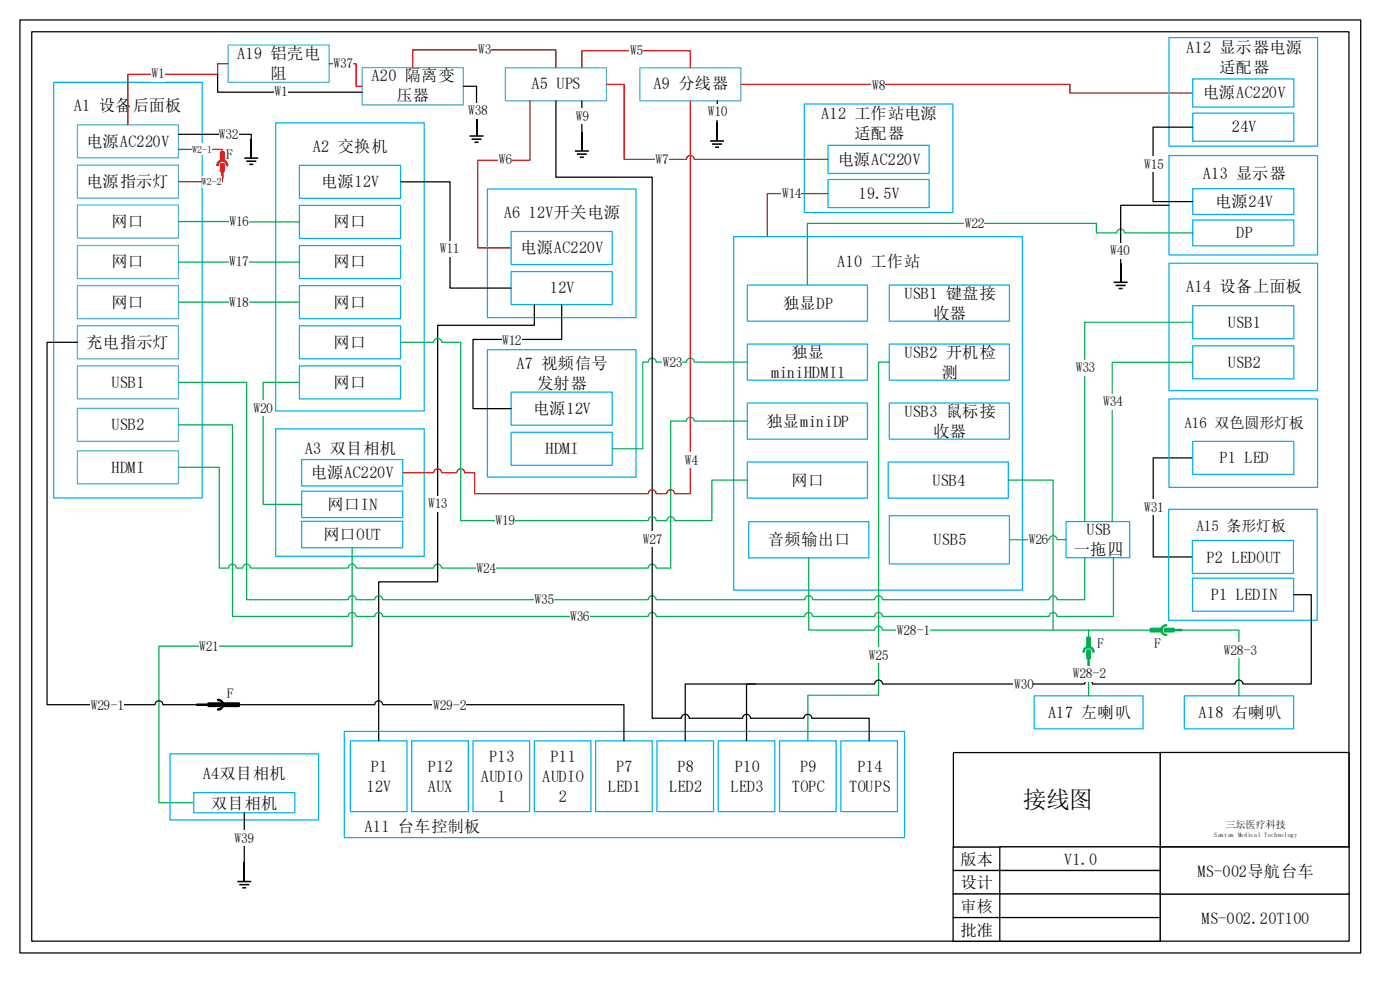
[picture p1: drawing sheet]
<svg xmlns="http://www.w3.org/2000/svg" width="297mm" height="210mm" viewBox="0 0 297 210" stroke-linecap="round" stroke-linejoin="round" font-family="sans-serif">
<path d="M58.5 90.9h31.5v27h-31.5z" fill="none" stroke="#00b0f0" stroke-width=".26"/>
<path d="M64 104.1h21.4v5.6h-21.4z" fill-rule="evenodd" fill="#fff"/>
<path d="M64 104.1h21.4v5.6h-21.4z" fill="none" stroke="#00b0f0" stroke-width=".26"/>
<path d="M64 110.5h21.4v5.6h-21.4z" fill-rule="evenodd" fill="#fff"/>
<path d="M64 110.5h21.4v5.6h-21.4z" fill="none" stroke="#00b0f0" stroke-width=".26"/>
<path d="M64 97.4h21.4v5.6h-21.4z" fill-rule="evenodd" fill="#fff"/>
<path d="M64 97.4h21.4v5.6h-21.4z" fill="none" stroke="#00b0f0" stroke-width=".26"/>
<path d="M107.2 14.4h21.4v7h-21.4z" fill-rule="evenodd" fill="#fff"/>
<path d="M107.2 14.4h21.4v7h-21.4z" fill="none" stroke="#4bacc6" stroke-width=".26"/>
<path d="M135.7 14.4h21.4v7h-21.4z" fill-rule="evenodd" fill="#fff"/>
<path d="M135.7 14.4h21.4v7h-21.4z" fill="none" stroke="#4bacc6" stroke-width=".26"/>
<path d="M11.4 17.5h31.5v88h-31.5z" fill="none" stroke="#00b0f0" stroke-width=".26"/>
<path d="M16.4 26.5h21.4v7h-21.4z" fill-rule="evenodd" fill="#fff"/>
<path d="M16.4 26.5h21.4v7h-21.4z" fill="none" stroke="#4bacc6" stroke-width=".26"/>
<path d="M16.4 60.5h21.4v7h-21.4z" fill-rule="evenodd" fill="#fff"/>
<path d="M16.4 60.5h21.4v7h-21.4z" fill="none" stroke="#4bacc6" stroke-width=".26"/>
<path d="M16.4 43.5h21.4v7h-21.4z" fill-rule="evenodd" fill="#fff"/>
<path d="M16.4 43.5h21.4v7h-21.4z" fill="none" stroke="#4bacc6" stroke-width=".26"/>
<path d="M16.4 52h21.4v7h-21.4z" fill-rule="evenodd" fill="#fff"/>
<path d="M16.4 52h21.4v7h-21.4z" fill="none" stroke="#4bacc6" stroke-width=".26"/>
<path d="M16.4 35h21.4v7h-21.4z" fill-rule="evenodd" fill="#fff"/>
<path d="M16.4 35h21.4v7h-21.4z" fill="none" stroke="#4bacc6" stroke-width=".26"/>
<path d="M16.4 69h21.4v7h-21.4z" fill-rule="evenodd" fill="#fff"/>
<path d="M16.4 69h21.4v7h-21.4z" fill="none" stroke="#4bacc6" stroke-width=".26"/>
<path d="M73 155h118.8v22.5h-118.8z" fill="none" stroke="#00b0f0" stroke-width=".26"/>
<path d="M74.3 157h12v15h-12z" fill-rule="evenodd" fill="#fff"/>
<path d="M74.3 157h12v15h-12z" fill="none" stroke="#00b0f0" stroke-width=".26"/>
<path d="M87.3 157h12v15h-12z" fill-rule="evenodd" fill="#fff"/>
<path d="M87.3 157h12v15h-12z" fill="none" stroke="#00b0f0" stroke-width=".26"/>
<path d="M100.3 157h12v15h-12z" fill-rule="evenodd" fill="#fff"/>
<path d="M100.3 157h12v15h-12z" fill="none" stroke="#00b0f0" stroke-width=".26"/>
<path d="M113.3 157h12v15h-12z" fill-rule="evenodd" fill="#fff"/>
<path d="M113.3 157h12v15h-12z" fill="none" stroke="#00b0f0" stroke-width=".26"/>
<path d="M126.3 157h12v15h-12z" fill-rule="evenodd" fill="#fff"/>
<path d="M126.3 157h12v15h-12z" fill="none" stroke="#00b0f0" stroke-width=".26"/>
<path d="M139.3 157h12v15h-12z" fill-rule="evenodd" fill="#fff"/>
<path d="M139.3 157h12v15h-12z" fill="none" stroke="#00b0f0" stroke-width=".26"/>
<path d="M165.3 157h12v15h-12z" fill-rule="evenodd" fill="#fff"/>
<path d="M165.3 157h12v15h-12z" fill="none" stroke="#00b0f0" stroke-width=".26"/>
<path d="M178.3 157h12v15h-12z" fill-rule="evenodd" fill="#fff"/>
<path d="M178.3 157h12v15h-12z" fill="none" stroke="#00b0f0" stroke-width=".26"/>
<path d="M152.3 157h12v15h-12z" fill-rule="evenodd" fill="#fff"/>
<path d="M103.4 74.1h31.5v27h-31.5zM152.3 157h12v15h-12z" fill="none" stroke="#00b0f0" stroke-width=".26"/>
<path d="M108.4 83.1h21.4v7h-21.4z" fill-rule="evenodd" fill="#fff"/>
<path d="M108.4 83.1h21.4v7h-21.4z" fill="none" stroke="#00b0f0" stroke-width=".26"/>
<path d="M108.4 91.6h21.4v7h-21.4z" fill-rule="evenodd" fill="#fff"/>
<path d="M103.4 40.1h31.5v27.2h-31.5zM108.4 91.6h21.4v7h-21.4z" fill="none" stroke="#00b0f0" stroke-width=".26"/>
<path d="M108.4 49.1h21.4v7h-21.4z" fill-rule="evenodd" fill="#fff"/>
<path d="M108.4 49.1h21.4v7h-21.4z" fill="none" stroke="#00b0f0" stroke-width=".26"/>
<path d="M108.4 57.6h21.4v7h-21.4z" fill-rule="evenodd" fill="#fff"/>
<path d="M247.9 33h31.5v21h-31.5zM108.4 57.6h21.4v7h-21.4z" fill="none" stroke="#00b0f0" stroke-width=".26"/>
<path d="M252.9 40h21.4v5.5h-21.4z" fill-rule="evenodd" fill="#fff"/>
<path d="M252.9 40h21.4v5.5h-21.4z" fill="none" stroke="#00b0f0" stroke-width=".26"/>
<path d="M252.9 46.6h21.4v5.5h-21.4z" fill-rule="evenodd" fill="#fff"/>
<path d="M247.9 55.8h31.5v27h-31.5zM252.9 46.6h21.4v5.5h-21.4z" fill="none" stroke="#00b0f0" stroke-width=".26"/>
<path d="M252.9 64.8h21.4v7h-21.4z" fill-rule="evenodd" fill="#fff"/>
<path d="M252.9 64.8h21.4v7h-21.4z" fill="none" stroke="#00b0f0" stroke-width=".26"/>
<path d="M252.9 73.3h21.4v7h-21.4z" fill-rule="evenodd" fill="#fff"/>
<path d="M58.5 26h31.5v61.1h-31.5zM252.9 73.3h21.4v7h-21.4z" fill="none" stroke="#00b0f0" stroke-width=".26"/>
<path d="M63.5 35h21.4v7h-21.4z" fill-rule="evenodd" fill="#fff"/>
<path d="M63.5 35h21.4v7h-21.4z" fill="none" stroke="#00b0f0" stroke-width=".26"/>
<path d="M63.5 43.5h21.4v7h-21.4z" fill-rule="evenodd" fill="#fff"/>
<path d="M63.5 43.5h21.4v7h-21.4z" fill="none" stroke="#00b0f0" stroke-width=".26"/>
<path d="M63.5 52h21.4v7h-21.4z" fill-rule="evenodd" fill="#fff"/>
<path d="M63.5 52h21.4v7h-21.4z" fill="none" stroke="#00b0f0" stroke-width=".26"/>
<path d="M63.5 60.5h21.4v7h-21.4z" fill-rule="evenodd" fill="#fff"/>
<path d="M63.5 60.5h21.4v7h-21.4z" fill="none" stroke="#00b0f0" stroke-width=".26"/>
<path d="M63.5 69h21.4v7h-21.4z" fill-rule="evenodd" fill="#fff"/>
<path d="M63.5 69h21.4v7h-21.4z" fill="none" stroke="#00b0f0" stroke-width=".26"/>
<path d="M63.5 77.5h21.4v7h-21.4z" fill-rule="evenodd" fill="#fff"/>
<path d="M63.5 77.5h21.4v7h-21.4z" fill="none" stroke="#00b0f0" stroke-width=".26"/>
<path d="M84.9 38.5h10.5v22.6h13" fill="none" stroke="#000" stroke-width=".26"/>
<path d="M93.2 51.1h4.2v3.4h-4.2z" fill-rule="evenodd" fill="#fff"/>
<path d="M119.1 64.6v7.3h-18.8v14.7h8.1" fill="none" stroke="#000" stroke-width=".26"/>
<path d="M106.4 70.4h4.2v3.4h-4.2z" fill-rule="evenodd" fill="#fff"/>
<path d="M37.8 47h25.7" fill="none" stroke="#00b050" stroke-width=".26"/>
<path d="M48.6 45.3h4.2v3.3h-4.2z" fill-rule="evenodd" fill="#fff"/>
<path d="M37.8 55.5h25.7" fill="none" stroke="#00b050" stroke-width=".26"/>
<path d="M48.6 53.8h4.2v3.4h-4.2z" fill-rule="evenodd" fill="#fff"/>
<path d="M37.8 64h25.7" fill="none" stroke="#00b050" stroke-width=".26"/>
<path d="M48.6 62.3h4.2v3.4h-4.2z" fill-rule="evenodd" fill="#fff"/>
<path d="M157.1 17.9h69.8v1.8h26" fill="none" stroke="#f00" stroke-width=".26"/>
<path d="M184.8 16.6h2.8v3.4h-2.8z" fill-rule="evenodd" fill="#fff"/>
<path d="M252.9 49.4h-14.4a.83 .83 0 0 0-.9-.9 .83 .83 0 0 0-.8 .9h-4.3v-2.1h-61.3v13.1" fill="none" stroke="#00b050" stroke-width=".26"/>
<path d="M204.4 45.6h4.2v3.4h-4.2z" fill-rule="evenodd" fill="#fff"/>
<path d="M74.7 116.1v20.8h-41v33.2h7.4" fill="none" stroke="#00b050" stroke-width=".26"/>
<path d="M42.2 135.2h4.3v3.4h-4.3z" fill-rule="evenodd" fill="#fff"/>
<path d="M158.5 76.7h-11.3a.83 .83 0 0 0-.8-.8 .83 .83 0 0 0-.9 .8h-6.4a.83 .83 0 0 0-.8-.8 .83 .83 0 0 0-.8 .8h-1.2v18.4h-6.5" fill="none" stroke="#00b050" stroke-width=".26"/>
<path d="M140.4 75h4.3v3.4h-4.3z" fill-rule="evenodd" fill="#fff"/>
<path d="M63.5 81h-7.7v25.9h8.2" fill="none" stroke="#00b050" stroke-width=".26"/>
<g fill="#fff">
<path d="M53.7 84.8h4.2v3.4h-4.2z" fill-rule="evenodd"/>
<path d="M219.3 147.5h23.1v7h-23.1z" fill-rule="evenodd"/>
</g>
<path d="M219.3 147.5h23.1v7h-23.1z" fill="none" stroke="#00b0f0" stroke-width=".26"/>
<path d="M251.1 147.5h23.2v7h-23.2z" fill-rule="evenodd" fill="#fff"/>
<path d="M251.1 147.5h23.2v7h-23.2z" fill="none" stroke="#00b0f0" stroke-width=".26"/>
<path d="M123.4 14.4v-3.6h23v3.6" fill="none" stroke="#f00" stroke-width=".26"/>
<path d="M133.5 9.1h2.8v3.4h-2.8z" fill-rule="evenodd" fill="#fff"/>
<path d="M121.9 32h3M122.3 32.7h2.1M123 33.3h.8" fill="none" stroke="#000" stroke-width=".33"/>
<path d="M123.4 28v3.9" fill="none" stroke="#000" stroke-width=".22"/>
<path d="M252.9 97h-8.4v21h8.3" fill="none" stroke="#000" stroke-width=".26"/>
<path d="M242.4 105.8h4.3v3.4h-4.3z" fill-rule="evenodd" fill="#fff"/>
<path d="M247.8 107.9h31.5v23.6h-31.5z" fill="none" stroke="#00b0f0" stroke-width=".26"/>
<path d="M252.9 93.5h21.4v7h-21.4z" fill-rule="evenodd" fill="#fff"/>
<path d="M247.9 84.5h31.5v18.8h-31.5zM252.9 93.5h21.4v7h-21.4z" fill="none" stroke="#00b0f0" stroke-width=".26"/>
<path d="M252.8 114.5h21.5v7h-21.5z" fill-rule="evenodd" fill="#fff"/>
<path d="M252.8 114.5h21.5v7h-21.5z" fill="none" stroke="#00b0f0" stroke-width=".26"/>
<path d="M252.9 122.5h21.4v7h-21.4z" fill-rule="evenodd" fill="#fff"/>
<path d="M252.9 122.5h21.4v7h-21.4z" fill="none" stroke="#00b0f0" stroke-width=".26"/>
<path d="M123.4 21.4v6.6" fill="none" stroke="#000" stroke-width=".26"/>
<path d="M122 23h2.8v3.4h-2.8z" fill-rule="evenodd" fill="#fff"/>
<path d="M51.8 33.5h3M52.2 34.2h2.1M52.9 34.8h.8" fill="none" stroke="#000" stroke-width=".33"/>
<path d="M53.3 29.5v3.9" fill="none" stroke="#000" stroke-width=".22"/>
<path d="M37.8 28.5h15.5v1" fill="none" stroke="#000" stroke-width=".26"/>
<path d="M46.4 26.8h4.2v3.4h-4.2z" fill-rule="evenodd" fill="#fff"/>
<path d="M150.6 29.9h2.9M151 30.5h2.1M151.6 31.2h.9" fill="none" stroke="#000" stroke-width=".33"/>
<path d="M152.1 25.8v3.9" fill="none" stroke="#000" stroke-width=".22"/>
<path d="M152.1 21.4v4.4" fill="none" stroke="#000" stroke-width=".26"/>
<g fill="#fff">
<path d="M150 21.9h4.2v3.4h-4.2z" fill-rule="evenodd"/>
<path d="M41.1 168h21.4v4.3h-21.4z" fill-rule="evenodd"/>
</g>
<path d="M247.9 8h31.5v23h-31.5zM36.1 159.8h31.5v14h-31.5zM41.1 168h21.4v4.3h-21.4z" fill="none" stroke="#00b0f0" stroke-width=".26"/>
<path d="M252.9 16.7h21.4v6h-21.4z" fill-rule="evenodd" fill="#fff"/>
<path d="M252.9 16.7h21.4v6h-21.4z" fill="none" stroke="#00b0f0" stroke-width=".26"/>
<path d="M252.9 24h21.4v5.9h-21.4z" fill-rule="evenodd" fill="#fff"/>
<path d="M252.9 24h21.4v5.9h-21.4z" fill="none" stroke="#00b0f0" stroke-width=".26"/>
<path d="M252.9 27h-8.4v15.7h8.4" fill="none" stroke="#000" stroke-width=".26"/>
<path d="M242.4 33.1h4.2v3.4h-4.2z" fill-rule="evenodd" fill="#fff"/>
<path d="M4.2 4.2h284.3v197.8h-284.3zM6.7 6.7h279.3v192.8h-279.3z" fill="none" stroke="#000" stroke-width=".26"/>
<g fill="#000">
<path d="M46.9 32.3h.5v1.7h-.5z" fill-rule="evenodd"/>
<path d="M46.9 34.8h.5v1.5h-.5z" fill-rule="evenodd"/>
<path d="M230.6 135.1h.5v2h-.5z" fill-rule="evenodd"/>
<path d="M230.6 137.9h.5v1.6h-.5z" fill-rule="evenodd"/>
<path d="M244 133.3h2.3v.5h-2.3z" fill-rule="evenodd"/>
<path d="M247 133.3h1.8v.5h-1.8z" fill-rule="evenodd"/>
</g>
<path d="M46.1 35a1.02 1.02 0 0 1 1-1 1.02 1.02 0 0 1 1.1 1M46.9 32.3h.5v1.7h-.5zM46.9 34.8h.5v1.5h-.5zM47.1 36.3v1.5" fill="none" stroke="#f00" stroke-width=".53"/>
<path d="M229.8 138.1a1.02 1.02 0 0 1 1-1 1.02 1.02 0 0 1 1 1M230.6 135.1h.5v2h-.5zM230.6 137.9h.5v1.6h-.5zM230.8 139.5v1.6M244 133.3h2.3v.5h-2.3zM247 133.3h1.8v.5h-1.8zM247.3 132.5a1.02 1.02 0 0 0-1 1 1.02 1.02 0 0 0 1 1.1M248.8 133.5h1.8" fill="none" stroke="#00b050" stroke-width=".53"/>
<path d="M230.8 133.5h13.2M250.6 133.5h12.1v14" fill="none" stroke="#00b050" stroke-width=".26"/>
<path d="M259.3 136.1h7v3.4h-7z" fill-rule="evenodd" fill="#fff"/>
<path d="M47.1 37.8v.7h-9.3" fill="none" stroke="#f00" stroke-width=".26"/>
<path d="M42.7 37.3h4.3v2.6h-4.3z" fill-rule="evenodd" fill="#fff"/>
<g fill="#000">
<path d="M44.2 149.1h2.4v.5h-2.4z" fill-rule="evenodd"/>
<path d="M47.2 149.1h3.4v.5h-3.4z" fill-rule="evenodd"/>
</g>
<path d="M41.8 149.4h2.4M44.2 149.1h2.4v.5h-2.4zM46.2 148.3a1.02 1.02 0 0 1 1 1.1 1.02 1.02 0 0 1-1 1M47.2 149.1h3.4v.5h-3.4z" fill="none" stroke="#000" stroke-width=".53"/>
<path d="M246 189.5h40.1v10h-40.1z" fill-rule="evenodd" fill="#fff"/>
<path d="M246 189.5h40.1v10h-40.1z" fill="none" stroke="#000" stroke-width=".26"/>
<path d="M246 179.5h40.1v10h-40.1z" fill-rule="evenodd" fill="#fff"/>
<path d="M246 159.5h40.1v20h-40.1zM246 179.5h40.1v10h-40.1z" fill="none" stroke="#000" stroke-width=".26"/>
<path d="M202.1 179.5h9.9v5h-9.9z" fill-rule="evenodd" fill="#fff"/>
<path d="M202.1 179.5h9.9v5h-9.9z" fill="none" stroke="#000" stroke-width=".26"/>
<path d="M202.2 159.5h43.8v20h-43.8z" fill-rule="evenodd" fill="#fff"/>
<path d="M202.2 159.5h43.8v20h-43.8z" fill="none" stroke="#000" stroke-width=".26"/>
<path d="M212 179.5h34v5h-34z" fill-rule="evenodd" fill="#fff"/>
<path d="M212 179.5h34v5h-34z" fill="none" stroke="#000" stroke-width=".26"/>
<path d="M202.1 184.5h9.9v5h-9.9z" fill-rule="evenodd" fill="#fff"/>
<path d="M202.1 184.5h9.9v5h-9.9z" fill="none" stroke="#000" stroke-width=".26"/>
<path d="M202.1 189.5h9.9v5h-9.9z" fill-rule="evenodd" fill="#fff"/>
<path d="M202.1 189.5h9.9v5h-9.9z" fill="none" stroke="#000" stroke-width=".26"/>
<path d="M202.1 194.5h9.9v5h-9.9z" fill-rule="evenodd" fill="#fff"/>
<path d="M202.1 194.5h9.9v5h-9.9z" fill="none" stroke="#000" stroke-width=".26"/>
<path d="M212 184.5h34v5h-34z" fill-rule="evenodd" fill="#fff"/>
<path d="M212 184.5h34v5h-34z" fill="none" stroke="#000" stroke-width=".26"/>
<path d="M212 189.5h34v5h-34z" fill-rule="evenodd" fill="#fff"/>
<path d="M212 189.5h34v5h-34z" fill="none" stroke="#000" stroke-width=".26"/>
<path d="M212 194.5h34v5h-34z" fill-rule="evenodd" fill="#fff"/>
<path d="M212 194.5h34v5h-34z" fill="none" stroke="#000" stroke-width=".26"/>
<path d="M48.4 9.5h21.4v8h-21.4z" fill-rule="evenodd" fill="#fff"/>
<path d="M48.4 9.5h21.4v8h-21.4z" fill="none" stroke="#4bacc6" stroke-width=".26"/>
<path d="M76.8 14.3h21.4v7.9h-21.4z" fill-rule="evenodd" fill="#fff"/>
<path d="M76.8 14.3h21.4v7.9h-21.4z" fill="none" stroke="#4bacc6" stroke-width=".26"/>
<path d="M48.4 13.5h-2.2v2.2h-19.1v10.8" fill="none" stroke="#f00" stroke-width=".26"/>
<path d="M32.1 14h2.8v3.4h-2.8z" fill-rule="evenodd" fill="#fff"/>
<path d="M69.8 13.5h5.7v4.8h1.3" fill="none" stroke="#f00" stroke-width=".26"/>
<g fill="#fff">
<path d="M70.7 11.8h4.2v3.4h-4.2z" fill-rule="evenodd"/>
<path d="M16.4 95.5h21.4v7h-21.4z" fill-rule="evenodd"/>
</g>
<path d="M16.4 95.5h21.4v7h-21.4z" fill="none" stroke="#4bacc6" stroke-width=".26"/>
<path d="M16.4 77.5h21.4v7h-21.4z" fill-rule="evenodd" fill="#fff"/>
<path d="M16.4 77.5h21.4v7h-21.4z" fill="none" stroke="#4bacc6" stroke-width=".26"/>
<path d="M170.6 22h31.5v23h-31.5z" fill="none" stroke="#00b0f0" stroke-width=".26"/>
<path d="M175.6 30.8h21.4v6h-21.4z" fill-rule="evenodd" fill="#fff"/>
<path d="M175.6 30.8h21.4v6h-21.4z" fill="none" stroke="#00b0f0" stroke-width=".26"/>
<path d="M175.6 38h21.4v6h-21.4z" fill-rule="evenodd" fill="#fff"/>
<path d="M175.6 38h21.4v6h-21.4zM155.6 50.1h61.2v75h-61.2z" fill="none" stroke="#00b0f0" stroke-width=".26"/>
<path d="M158.5 60.4h25.4v7.7h-25.4z" fill-rule="evenodd" fill="#fff"/>
<path d="M158.5 60.4h25.4v7.7h-25.4z" fill="none" stroke="#00b0f0" stroke-width=".26"/>
<path d="M188.6 72.9h25.4v7.7h-25.4z" fill-rule="evenodd" fill="#fff"/>
<path d="M188.6 72.9h25.4v7.7h-25.4z" fill="none" stroke="#00b0f0" stroke-width=".26"/>
<path d="M158.5 72.9h25.4v7.7h-25.4z" fill-rule="evenodd" fill="#fff"/>
<path d="M158.5 72.9h25.4v7.7h-25.4z" fill="none" stroke="#00b0f0" stroke-width=".26"/>
<path d="M188.6 109.3h25.4v10.2h-25.4z" fill-rule="evenodd" fill="#fff"/>
<path d="M188.6 109.3h25.4v10.2h-25.4z" fill="none" stroke="#00b0f0" stroke-width=".26"/>
<path d="M158.8 110.6h25.4v7.6h-25.4z" fill-rule="evenodd" fill="#fff"/>
<path d="M158.8 110.6h25.4v7.6h-25.4z" fill="none" stroke="#00b0f0" stroke-width=".26"/>
<path d="M188.6 60.4h25.4v7.7h-25.4z" fill-rule="evenodd" fill="#fff"/>
<path d="M188.6 60.4h25.4v7.7h-25.4z" fill="none" stroke="#00b0f0" stroke-width=".26"/>
<path d="M188.6 85.4h25.4v7.7h-25.4z" fill-rule="evenodd" fill="#fff"/>
<path d="M188.6 85.4h25.4v7.7h-25.4z" fill="none" stroke="#00b0f0" stroke-width=".26"/>
<path d="M188.3 97.9h25.5v7.7h-25.5z" fill-rule="evenodd" fill="#fff"/>
<path d="M188.3 97.9h25.5v7.7h-25.5z" fill="none" stroke="#00b0f0" stroke-width=".26"/>
<path d="M158.5 85.4h25.4v7.7h-25.4z" fill-rule="evenodd" fill="#fff"/>
<path d="M158.5 85.4h25.4v7.7h-25.4z" fill="none" stroke="#00b0f0" stroke-width=".26"/>
<path d="M158.5 97.9h25.4v7.7h-25.4z" fill-rule="evenodd" fill="#fff"/>
<path d="M158.5 97.9h25.4v7.7h-25.4z" fill="none" stroke="#00b0f0" stroke-width=".26"/>
<path d="M16.4 86.5h21.4v7h-21.4z" fill-rule="evenodd" fill="#fff"/>
<path d="M16.4 86.5h21.4v7h-21.4z" fill="none" stroke="#4bacc6" stroke-width=".26"/>
<path d="M171.5 118.2v15.3h14a.83 .83 0 0 1 .8-.8 .83 .83 0 0 1 .8 .8h43.7" fill="none" stroke="#00b050" stroke-width=".26"/>
<path d="M190 131.8h7v3.4h-7z" fill-rule="evenodd" fill="#fff"/>
<path d="M158.5 89.2h-11.3a.83 .83 0 0 0-.8-.8 .83 .83 0 0 0-.9 .8h-3.3v31.2h-3.1a.83 .83 0 0 0-.8-.8 .83 .83 0 0 0-.8 .8h-43.9a.83 .83 0 0 0-.8-.8 .83 .83 0 0 0-.8 .8h-16.5a.83 .83 0 0 0-.8-.8 .83 .83 0 0 0-.9 .8h-20.7a.83 .83 0 0 0-.8-.8 .83 .83 0 0 0-.8 .8h-1.4a.83 .83 0 0 0-.8-.8 .83 .83 0 0 0-.8 .8h-2v-21.4h-8.7" fill="none" stroke="#00b050" stroke-width=".26"/>
<g fill="#fff">
<path d="M100.9 118.7h4.3v3.4h-4.3z" fill-rule="evenodd"/>
<path d="M226 110.5h13.5v7.7h-13.5z" fill-rule="evenodd"/>
</g>
<path d="M226 110.5h13.5v7.7h-13.5z" fill="none" stroke="#00b0f0" stroke-width=".26"/>
<path d="M113.3 64.6v4.3h-20.5v54.4h-12.5v33.7" fill="none" stroke="#000" stroke-width=".26"/>
<path d="M90.7 105.1h4.2v3.4h-4.2z" fill-rule="evenodd" fill="#fff"/>
<path d="M87.5 14.3v-3.7h30.4v3.8" fill="none" stroke="#f00" stroke-width=".26"/>
<path d="M101.3 8.9h2.8v3.4h-2.8z" fill-rule="evenodd" fill="#fff"/>
<path d="M226 114.4h-1.9a.83 .83 0 0 0-.8-.9 .83 .83 0 0 0-.8 .9h-8.5" fill="none" stroke="#00b050" stroke-width=".26"/>
<path d="M217.9 112.7h4.3v3.4h-4.3z" fill-rule="evenodd" fill="#fff"/>
<path d="M252.9 68.3h-22.9v42.2" fill="none" stroke="#00b050" stroke-width=".26"/>
<path d="M227.9 76.3h4.2v3.4h-4.2z" fill-rule="evenodd" fill="#fff"/>
<path d="M252.9 76.8h-17.1v33.7" fill="none" stroke="#00b050" stroke-width=".26"/>
<path d="M233.7 83.4h4.3v3.4h-4.3z" fill-rule="evenodd" fill="#fff"/>
<path d="M37.8 81h14.5v46.1h21.5a.83 .83 0 0 1 .9-.8 .83 .83 0 0 1 .8 .8h4a.83 .83 0 0 1 .8-.8 .83 .83 0 0 1 .8 .8h56.4a.83 .83 0 0 1 .8-.8 .83 .83 0 0 1 .8 .8h31.6a.83 .83 0 0 1 .8-.8 .83 .83 0 0 1 .8 .8h13.2a.83 .83 0 0 1 .8-.8 .83 .83 0 0 1 .8 .8h35.4a.83 .83 0 0 1 .8-.8 .83 .83 0 0 1 .8 .8h5.9v-8.9" fill="none" stroke="#00b050" stroke-width=".26"/>
<path d="M113.2 125.4h4.3v3.4h-4.3z" fill-rule="evenodd" fill="#fff"/>
<path d="M37.8 90h11.5v40.6h24.5a.83 .83 0 0 1 .9-.8 .83 .83 0 0 1 .8 .8h4a.83 .83 0 0 1 .8-.8 .83 .83 0 0 1 .8 .8h56.4a.83 .83 0 0 1 .8-.8 .83 .83 0 0 1 .8 .8h31.6a.83 .83 0 0 1 .8-.8 .83 .83 0 0 1 .8 .8h13.2a.83 .83 0 0 1 .8-.8 .83 .83 0 0 1 .8 .8h35.4a.83 .83 0 0 1 .8-.8 .83 .83 0 0 1 .8 .8h12v-12.4" fill="none" stroke="#00b050" stroke-width=".26"/>
<path d="M120.8 128.9h4.2v3.4h-4.2z" fill-rule="evenodd" fill="#fff"/>
<path d="M188.6 76.7h-2.3v70.6h-15v9.7" fill="none" stroke="#00b050" stroke-width=".26"/>
<path d="M184.1 137.1h4.2v3.4h-4.2z" fill-rule="evenodd" fill="#fff"/>
<path d="M16.4 72.5h-6.4v76.9h22.9a.83 .83 0 0 1 .8-.9 .83 .83 0 0 1 .8 .9h7.3" fill="none" stroke="#000" stroke-width=".26"/>
<path d="M19.2 147.7h7.1v3.4h-7.1z" fill-rule="evenodd" fill="#fff"/>
<path d="M274.3 126h3.7v19h-14.5a.83 .83 0 0 0-.8-.9 .83 .83 0 0 0-.8 .9h-30.2a.83 .83 0 0 0-.9-.9 .83 .83 0 0 0-.8 .9h-42.9a.83 .83 0 0 0-.8-.9 .83 .83 0 0 0-.8 .9h-40.2v12" fill="none" stroke="#000" stroke-width=".26"/>
<path d="M214.9 143.3h4.2v3.4h-4.2z" fill-rule="evenodd" fill="#fff"/>
<path d="M117.9 21.4v16.2h20.4v114.6h6.2a.83 .83 0 0 1 .8-.8 .83 .83 0 0 1 .8 .8h11.4a.83 .83 0 0 1 .8-.8 .83 .83 0 0 1 .8 .8h11.4a.83 .83 0 0 1 .8-.8 .83 .83 0 0 1 .8 .8h12.2v4.8" fill="none" stroke="#000" stroke-width=".26"/>
<path d="M136.2 112.5h4.2v3.4h-4.2z" fill-rule="evenodd" fill="#fff"/>
<path d="M46.2 15.7v3.8h30.6M160.2 145h-1.9v12" fill="none" stroke="#000" stroke-width=".26"/>
<path d="M58.2 17.8h2.8v3.4h-2.8z" fill-rule="evenodd" fill="#fff"/>
<path d="M112.4 21.4v12.6h-11.1v18.6h7.1" fill="none" stroke="#f00" stroke-width=".26"/>
<path d="M105.7 32.2h2.8v3.4h-2.8z" fill-rule="evenodd" fill="#fff"/>
<path d="M128.6 17.9h3.7v15.9h13.2a.83 .83 0 0 1 .9-.9 .83 .83 0 0 1 .8 .9h28.4" fill="none" stroke="#f00" stroke-width=".26"/>
<path d="M138.9 32.1h2.8v3.4h-2.8z" fill-rule="evenodd" fill="#fff"/>
<path d="M146.4 21.4v83.2h-3.3a.83 .83 0 0 0-.9-.8 .83 .83 0 0 0-.8 .8h-2.3a.83 .83 0 0 0-.8-.8 .83 .83 0 0 0-.8 .8h-36.9v-4.4h-2.1a.83 .83 0 0 0-.8-.8 .83 .83 0 0 0-.8 .8h-3.3a.83 .83 0 0 0-.8-.8 .83 .83 0 0 0-.8 .8h-6.6" fill="none" stroke="#f00" stroke-width=".26"/>
<path d="M145.1 95.8h2.8v3.4h-2.8z" fill-rule="evenodd" fill="#fff"/>
<path d="M37.8 31.7h9.3v.6" fill="none" stroke="#f00" stroke-width=".26"/>
<path d="M40.7 30.4h4.2v2.5h-4.2z" fill-rule="evenodd" fill="#fff"/>
<path d="M84.9 72.5h7.1a.83 .83 0 0 1 .8-.8 .83 .83 0 0 1 .8 .8h4.1v37.8h39.8a.83 .83 0 0 1 .8-.8 .83 .83 0 0 1 .8 .8h2.3a.83 .83 0 0 1 .8-.8 .83 .83 0 0 1 .9 .8h7.8v-8.6h7.6" fill="none" stroke="#00b050" stroke-width=".26"/>
<path d="M105 108.6h4.2v3.4h-4.2z" fill-rule="evenodd" fill="#fff"/>
<path d="M213.8 101.7h9.5v31.8" fill="none" stroke="#00b050" stroke-width=".26"/>
<path d="M175.6 41h-12.9v9.1" fill="none" stroke="#f00" stroke-width=".26"/>
<path d="M165.7 39.3h4.2v3.4h-4.2z" fill-rule="evenodd" fill="#fff"/>
<path d="M99.6 28.8h2.9M100 29.5h2.1M100.6 30.2h.9" fill="none" stroke="#000" stroke-width=".33"/>
<path d="M101.1 24.8v3.9" fill="none" stroke="#000" stroke-width=".22"/>
<path d="M98.2 18.3h2.8v6.5" fill="none" stroke="#000" stroke-width=".26"/>
<path d="M99.2 21.8h4.2v3.4h-4.2z" fill-rule="evenodd" fill="#fff"/>
<path d="M230.8 141.1v6.4" fill="none" stroke="#00b050" stroke-width=".26"/>
<path d="M227.3 141h7v3.4h-7z" fill-rule="evenodd" fill="#fff"/>
<path d="M230.8 133.5v1.6" fill="none" stroke="#00b050" stroke-width=".26"/>
<path d="M50.6 149.4h28.9a.83 .83 0 0 1 .8-.9 .83 .83 0 0 1 .8 .9h51.2v7.6" fill="none" stroke="#000" stroke-width=".26"/>
<path d="M91.8 147.7h7v3.3h-7z" fill-rule="evenodd" fill="#fff"/>
<path d="M50.3 186.8h3M50.7 187.5h2.2M51.4 188.2h.8" fill="none" stroke="#000" stroke-width=".33"/>
<path d="M51.8 182.8v3.9" fill="none" stroke="#000" stroke-width=".22"/>
<path d="M51.8 172.3v10.5" fill="none" stroke="#000" stroke-width=".26"/>
<path d="M49.7 175.8h4.2v3.4h-4.2z" fill-rule="evenodd" fill="#fff"/>
<path d="M236.2 59.8h2.9M236.6 60.5h2.1M237.2 61.2h.9" fill="none" stroke="#000" stroke-width=".33"/>
<path d="M237.6 55.8v3.9" fill="none" stroke="#000" stroke-width=".22"/>
<path d="M247.9 43.5h-10.3v12.3" fill="none" stroke="#000" stroke-width=".26"/>
<path d="M235.2 51.4h4.2v3.4h-4.2z" fill-rule="evenodd" fill="#fff"/>
<text font-size="5" x="216.9" y="171.2">接线图</text>
<g font-size="3.4">
<text x="251.5" y="11.2">A12 显示器电源</text>
<text x="50.3" y="12.5">A19 铝壳电</text>
<text x="57.4" y="16.7">阻</text>
<text x="78.8" y="17.2">A20 隔离变</text>
<text x="258.6" y="15.4">适配器</text>
<text x="15.7" y="23.5">A1 设备后面板</text>
<text x="84.1" y="21.5">压器</text>
<text x="112.7" y="19">A5 UPS</text>
<text x="138.6" y="19">A9 分线器</text>
<text x="255" y="20.8">电源AC220V</text>
<text x="174.1" y="25.3">A12 工作站电源</text>
<text x="181.2" y="29.5">适配器</text>
<text x="261.2" y="28">24V</text>
<text x="18.3" y="31.1">电源AC220V</text>
<text x="66.3" y="32.1">A2 交换机</text>
<text x="177.6" y="34.9">电源AC220V</text>
<text x="18.3" y="39.6">电源指示灯</text>
<text x="68.1" y="39.7">电源12V</text>
<text x="255" y="38">A13 显示器</text>
<text x="106.8" y="46.2">A6 12V开关电源</text>
<text x="182.1" y="42.1">19.5V</text>
<text x="257.7" y="43.8">电源24V</text>
<text x="23.6" y="48.1">网口</text>
<text x="70.7" y="48.2">网口</text>
<text x="110.4" y="53.7">电源AC220V</text>
<text x="262.1" y="50.5">DP</text>
<text x="23.6" y="56.7">网口</text>
<text x="70.7" y="56.7">网口</text>
<text x="177.5" y="56.5">A10 工作站</text>
<text x="23.6" y="65.2">网口</text>
<text x="70.7" y="65.2">网口</text>
<text x="116.6" y="62.2">12V</text>
<text x="166.1" y="65.4">独显DP</text>
<text x="191.8" y="63.3">USB1 键盘接</text>
<text x="251.5" y="61.9">A14 设备上面板</text>
<text x="198" y="67.5">收器</text>
<text x="260.3" y="69.4">USB1</text>
<text x="18.3" y="73.7">充电指示灯</text>
<text x="70.7" y="73.7">网口</text>
<text x="167.8" y="75.8">独显</text>
<text x="191.8" y="75.8">USB2 开机检</text>
<text x="260.3" y="77.9">USB2</text>
<text x="23.6" y="82.2">USB1</text>
<text x="70.7" y="82.2">网口</text>
<text x="109.5" y="78.2">A7 视频信号</text>
<text x="113.9" y="82.4">发射器</text>
<text x="163.4" y="80">miniHDMI1</text>
<text x="199.7" y="80">测</text>
<text x="113" y="87.8">电源12V</text>
<text x="191.8" y="88.3">USB3 鼠标接</text>
<text x="23.6" y="91.2">USB2</text>
<text x="162.5" y="90.4">独显miniDP</text>
<text x="198" y="92.5">收器</text>
<text x="23.6" y="100.2">HDMI</text>
<text x="64.7" y="96.3">A3 双目相机</text>
<text x="65.9" y="101.4">电源AC220V</text>
<text x="115.7" y="96.3">HDMI</text>
<text x="258.6" y="98.2">P1 LED</text>
<text x="167.8" y="102.9">网口</text>
<text x="197.7" y="102.9">USB4</text>
<text x="69.4" y="108.1">网口IN</text>
<text x="230.4" y="113.5">USB</text>
<text x="68.6" y="114.5">网口OUT</text>
<text x="162.8" y="115.6">音频输出口</text>
<text x="198" y="115.6">USB5</text>
<text x="227.7" y="117.7">一拖四</text>
<text x="255.8" y="119.2">P2 LEDOUT</text>
<text x="256.8" y="127.3">P1 LEDIN</text>
<text x="222.2" y="152.2">A17 左喇叭</text>
<text x="254.1" y="152.2">A18 右喇叭</text>
<text x="103.7" y="161.5">P13</text>
<text x="116.8" y="161.5">P11</text>
<text x="43" y="165">A4双目相机</text>
<text x="77.7" y="167.9">12V</text>
<text x="78.6" y="163.7">P1</text>
<text x="90.7" y="163.7">P12</text>
<text x="90.7" y="167.9">AUX</text>
<text x="102" y="165.8">AUDIO</text>
<text x="115" y="165.8">AUDIO</text>
<text x="128.9" y="167.9">LED1</text>
<text x="130.7" y="163.7">P7</text>
<text x="141.9" y="167.9">LED2</text>
<text x="143.7" y="163.7">P8</text>
<text x="154.9" y="167.9">LED3</text>
<text x="155.8" y="163.7">P10</text>
<text x="167.9" y="167.9">TOPC</text>
<text x="169.7" y="163.7">P9</text>
<text x="180.1" y="167.9">TOUPS</text>
<text x="181.8" y="163.7">P14</text>
<text x="44.8" y="171.4">双目相机</text>
<text x="105.5" y="170">1</text>
<text x="118.5" y="170">2</text>
<text x="77.3" y="176.3">A11 台车控制板</text>
<text x="203.7" y="183.3">版本</text>
<text x="225.7" y="183.3">V1.0</text>
<text x="253.9" y="185.8">MS-002导航台车</text>
<text x="203.7" y="188.3">设计</text>
<text x="203.7" y="193.3">审核</text>
<text x="254.8" y="195.8">MS-002.20T100</text>
<text x="203.7" y="198.3">批准</text>
</g>
<g font-size="3.2">
<text x="251.1" y="90.6">A16 双色圆形灯板</text>
<text x="253.7" y="112.6">A15 条形灯板</text>
</g>
<g font-size="2.9">
<text x="101.4" y="11.4">W3</text>
<text x="133.6" y="11.6">W5</text>
<text x="32.1" y="16.6">W1</text>
<text x="70.7" y="14.4">W37</text>
<text x="58.2" y="20.4">W1</text>
<text x="185" y="19.1">W8</text>
<text x="46.4" y="29.4">W32</text>
<text x="99.3" y="24.4">W38</text>
<text x="122.1" y="25.5">W</text>
<text x="123.5" y="25.5">9</text>
<text x="150.1" y="24.5">W10</text>
<text x="47.9" y="33.7">F</text>
<text x="105.8" y="34.8">W6</text>
<text x="139" y="34.7">W7</text>
<text x="242.6" y="35.7">W15</text>
<text x="165.8" y="41.9">W14</text>
<text x="48.6" y="47.9">W16</text>
<text x="93.3" y="53.7">W11</text>
<text x="204.6" y="48.2">W22</text>
<text x="48.6" y="56.5">W17</text>
<text x="235.4" y="54.1">W40</text>
<text x="48.6" y="65">W18</text>
<text x="106.5" y="73">W12</text>
<text x="140.6" y="77.7">W23</text>
<text x="228.1" y="78.9">W33</text>
<text x="53.7" y="87.5">W20</text>
<text x="233.9" y="86.1">W34</text>
<text x="145.2" y="98.5">W</text>
<text x="146.6" y="98.5">4</text>
<text x="90.8" y="107.8">W13</text>
<text x="105.1" y="111.3">W19</text>
<text x="242.6" y="108.5">W31</text>
<text x="136.3" y="115.2">W27</text>
<text x="218.1" y="115.4">W26</text>
<text x="101" y="121.4">W24</text>
<text x="113.3" y="128.1">W35</text>
<text x="120.9" y="131.6">W36</text>
<text x="42.3" y="138">W21</text>
<text x="190.2" y="134.6">W28-1</text>
<text x="232.6" y="137.4">F</text>
<text x="244.7" y="137.4">F</text>
<text x="184.2" y="139.8">W25</text>
<text x="227.5" y="143.8">W28</text>
<text x="231.7" y="143.8">-2</text>
<text x="259.5" y="138.9">W28-3</text>
<text x="48.1" y="147.9">F</text>
<text x="215.1" y="146">W30</text>
<text x="19.2" y="150.4">W29-1</text>
<text x="91.9" y="150.4">W29-2</text>
<text x="49.7" y="178.6">W39</text>
</g>
<g font-size="2.1">
<text x="40.7" y="32.3">W2-1</text>
<text x="42.8" y="39.3">W2-2</text>
<text x="260" y="175.6">三坛医疗科技</text>
</g>
<text font-size="1.3" x="257.5" y="177.5">Santan Medical Technology</text>
</svg>
